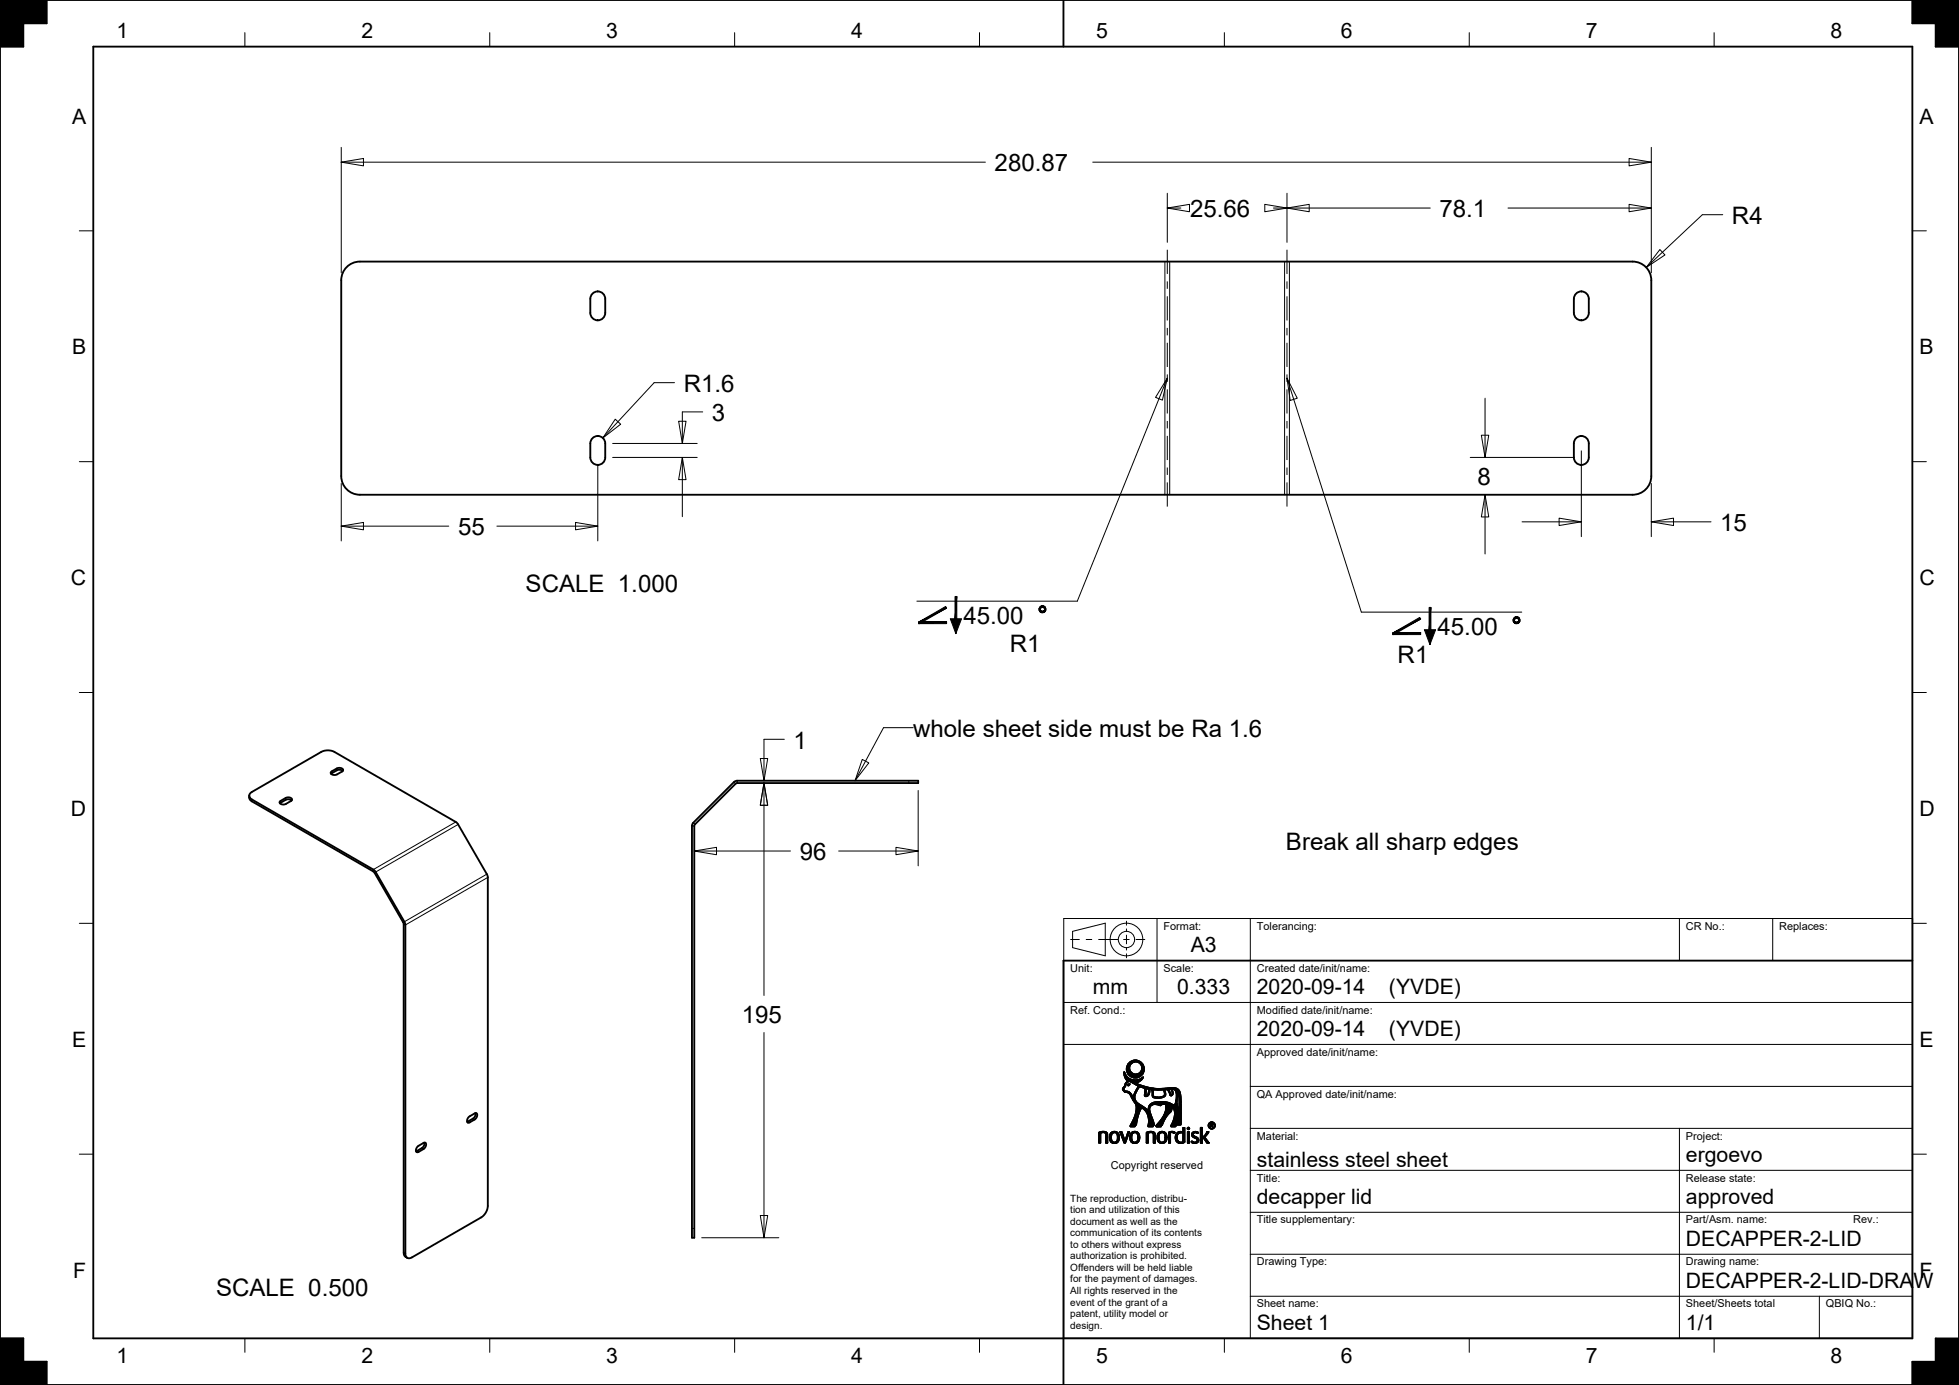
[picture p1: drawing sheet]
<svg xmlns="http://www.w3.org/2000/svg" width="420mm" height="297mm" viewBox="0 0 420 297" stroke-linecap="round" stroke-linejoin="round" font-family="sans-serif">
<g fill="#000">
<path d="M0 0h10v5h-5v5h-5zM410 0h10v10h-5v-5h-5zM197 133.4l5.9-3-5.1 2.9zM197 133.4l5.7-3.3 .2 .3zM203.7 132.7h1.1l.1 3.2zM205.1 132.7h1l-1.2 3.2zM222.8 130.7l.3-.2zM222.8 130.5l.3-.1v.1zM222.8 130.9l.3-.1v.1zM222.9 130.3l.5-.1zM222.9 131h.4zM223 130.1l.9-.1 .1 .1z"/>
<path d="M223 130.1h1zM223 131.2l1.1-.2zM223 131.2l1.1-.2-.1 .2zM222.8 130.9l.2-.2 .1 .1zM222.8 130.7h.2l-.2 .2zM222.8 130.5h.3l-.3 .2zM222.9 131h.3zM222.8 130.9h.3l-.2 .1zM223.1 130h.8zM223.1 131.3l.9-.1zM222.8 130.5l.4-.2zM222.8 130.5l.5-.2z"/>
<path d="M222.9 130.3h.4l-.5 .2zM223 131.2l.4-.1zM222.9 131h.4l-.3 .2zM223.3 129.9h.4zM223 131.2l.5-.1zM222.9 130.3l.6-.1zM223 130.1l.5 .1-.6 .1zM223 131.2l.6-.1zM223.3 131.4l.6-.1zM223.5 131.4l.4-.1zM223.5 130.2l.5-.1zM223.1 130l.6-.1z"/>
<path d="M223.6 130.2l.4-.1zM223.7 130.3l.3-.2 .1 .2zM223.7 131l.5-.1zM223.7 131l.5-.1-.1 .1zM223.9 130.9h.3zM223.1 131.3h.8zM223 130.1l.9-.1zM223.8 130.3h.3zM223.9 130.4l.2-.1 .1 .2zM223.9 130.5h.3l-.3 .2zM223.9 130.7l.3-.2v.2zM223.9 130.8l.3-.1v.2z"/>
<path d="M223 131.2h1l-.9 .1zM223.7 130.3h.4zM223.6 131.1l.5-.1zM223.9 130.4l.3 .1h-.3zM223.9 130.8l.3 .1h-.3zM223.9 130.7h.3l-.3 .1zM298.6 135.8l6-3.1-5.1 3zM298.6 135.8l5.8-3.4 .2 .3zM305.4 135h1l.2 3.2zM306.8 135h1l-1.2 3.2zM324.4 133l.3-.1zM324.4 132.8h.3v.1z"/>
<path d="M324.4 133.2l.3-.1v.1zM324.5 132.6h.5zM324.5 133.4h.4zM324.6 132.5l.9-.1 .2 .1zM324.6 132.5h1.1zM324.6 133.5l1.2-.1zM324.6 133.5l1.2-.1-.1 .1zM324.4 133.2l.3-.2v.1zM324.4 133h.3l-.3 .2zM324.4 132.8l.3 .1-.3 .1zM324.5 133.4l.3-.1zM324.4 133.2h.3l-.2 .2z"/>
<path d="M324.8 132.4h.7zM324.8 133.6l.9-.1zM324.4 132.8l.4-.1zM324.4 132.8l.5-.2zM324.5 132.6h.4l-.5 .2zM324.6 133.5l.4-.1zM324.5 133.4h.4l-.3 .1zM324.9 132.3h.4zM324.6 133.5l.6-.1zM324.5 132.6l.7-.1zM324.6 132.5h.6l-.7 .1zM324.6 133.5l.7-.1z"/>
<path d="M324.9 133.7l.6-.1zM325.2 133.7l.3-.1zM325.2 132.5h.5zM324.8 132.4l.5-.1zM325.3 132.6l.4-.1zM325.4 132.6l.3-.1 .1 .1zM325.4 133.4l.4-.2zM325.4 133.4l.4-.2v.2zM325.5 133.2h.3zM324.8 133.6h.7zM324.6 132.5l.9-.1zM325.5 132.7l.3-.1z"/>
<path d="M325.5 132.8l.3-.2v.2zM325.6 132.9l.2-.1-.2 .2zM325.6 133l.2-.2 .1 .2zM325.6 133.1l.3-.1-.1 .2zM324.6 133.5h1.1l-.9 .1zM325.4 132.6h.4zM325.3 133.4h.5zM325.5 132.8h.3l-.2 .1zM325.6 133.1l.2 .1h-.3zM325.6 133h.3l-.3 .1zM240.6 233.5l.4-.1-.1 .2-.2 .1zM241 229.8l.1 .1-.2 .2z"/>
<path d="M240.7 233.7l.2-.1 .2 .2-.1 .3zM240.9 230.1l.2-.2 .1 .2-.2 .5zM240.7 233.3l.6-.4-.3 .5-.4 .1zM241.2 232.5l.3-.2-.2 .6-.6 .4zM241.2 230.1l.6 .9 .4 .3-.8 .2-.4-.9zM241.6 231.8l.5 .1-.8 .3zM241.3 232.2l.7-.3-.8 .6zM241.8 232.5l.2-.1a.2 .2 0 0 1 .3 .1 .2 .2 0 0 1-.2 .3h-.3zM241.1 233.8l.2 .2a1.43 1.43 0 0 1 1.4 .9l-.2 .3a1.39 1.39 0 0 0-1.4-1l-.1-.1zM241.5 229.3l.7-.3 .1 .6-.7 .2zM241.6 228.7l.7-.2-.1 .5-.7 .3zM241.6 229.8l.7-.2 .2 .3-.8 .2z"/>
<path d="M241.8 228.2l1-.3-.5 .6-.7 .2zM241.7 230.1l.8-.2 .3 .2-1 .2zM241.4 231.5l.8-.2 1.1 .3h1.4a1.7 1.7 0 0 1-2.5 .3l-.6-.1zM242.7 234.9l.2 .2-.4 .1zM242.1 227.8l1.2-.1-1.5 .5zM242.8 227.4l.9-.1zM241.8 230.3l1-.2 .5 .2h1.7a1.93 1.93 0 0 1-3.2 0zM243.3 235.4a1.24 1.24 0 0 1 .1 1.2l-.5-.6zM243.4 234.1l.3-.1-.4 1.4-.4 .6-.4-.8 .4-.1zM243 232.3l.9-.1-.2 .1 .2 .1-.4 .3zM243.6 236.1l2.4 1.8-.6 .1-.6-.4-1.3 .7 .1-1-.2-.7zM243 240l1-.7-.3 1.8-1.4 .2z"/>
<path d="M242.1 227.8a1.93 1.93 0 0 1 2.6 0 1.93 1.93 0 0 1 .3 2.5h-1.3a1.3 1.3 0 0 0 1.1-1.5 1.3 1.3 0 0 0-1.5-1.1zM243.5 232.7l.4-.3 1.4 .5 2.1 .5-2 .1-1.4-.5zM243.8 233.3l.5-.2-.6 .9-.3 .1zM244 233l.4 .1-.6 .2zM243.5 238.3l1.3-.7-.8 1.7-1 .7zM243.9 231.5l1.2-.6-.4 .7zM245.7 234.4l-.1 .4-.2 .1zM245.7 233.8v.6l-.4 .4 .1-.5zM245.5 233.8l.2-.2-.3 .7zM245.4 233.5h.4l-.3 .3zM245.4 234.9h.4zM245.4 234.9h.9l-.7 .3z"/>
<path d="M245.4 233.5h.4zM245.4 238a1.06 1.06 0 0 1 1.1 .2l1 2.9-1.4 .2a3.6 3.6 0 0 0-.7-3.3zM246.2 233.7h.3l-.1 .9-.1 .3h-.5l.3-.4zM246.6 233.6h4zM246.3 237.1l.9-.2a1.03 1.03 0 0 0-.7 1.3l-.4-.2zM246.9 233.8l.5-.1-.4 .3zM247 234l.2-.2 .1 .8-.3 .3zM247.3 234.6v.3l-.3 .1zM247 235l.3-.1 .1 .2-.3 .1zM246.5 236.9l3.1-.2-.9 .4-.1-.1a2.87 2.87 0 0 0-2.3 .1zM247.1 235.2l.3-.1 .3 .1-.5 .1zM247.2 235.3h1.1z"/>
<path d="M246.5 236.9l.3-.3a5 5 0 0 1 4.4 .1zM248 233.7h1.1zM246.9 233.7h3.1h-.2a1.13 1.13 0 0 1-.5 1.7l-.9 .1-1.2-.2h1.3a.93 .93 0 0 0 1.2-.7l-.1-.3a.54 .54 0 0 0-.5-.6l-2.2 .1zM250 233.7l.6-.1zM250.3 233.7h.2l.1 .1-.2 .1zM246.2 233.6h4.6l-4.6 .1zM250.4 233.9l.2-.1 .1 .2-.1 .2zM250.7 234l.2 .2-.1 .4-.2-.4zM250.9 234.2l.1 .4-.2 .2zM249.7 238.6l1.5-.4-.2 .3a6.1 6.1 0 0 0-1.8 2.7l-1.3 .1 1-1.3zM251 234.6l.1 .1-.3 .1zM251 235h.2z"/>
<path d="M249.6 236.7h1.6l.3 .2-1.6 .1zM250.8 234.8l.7-.2-.1 .2-.5 .1zM249.9 238l1.5-.6-.2 .8-1.5 .4zM250.9 234.9l.5-.1zM245.8 233.5l3.9-.1a3.9 3.9 0 0 1 2.9 .2l.5 .7-.9 .2-.3-.7-.6-.2 .2 1h-.2l-.1-.6-.3-.4h-4.7zM249.9 237l1.9-.2 .7 .3-2.6 .2zM252 236.4l.4-.2 .1 .9-.7-.3zM252.4 235.6v.6l-.4 .2zM252.5 234.6l-.1 1-.3 .4 .1-1zM249.9 237.3l2.6-.2 .1 .5-1 .2-.2-.4-1.5 .6zM252.2 234.5l.9-.2 .1 1.9-.4 .5-.1-2-.2-.2-.3 .5zM251.6 237.8l1-.2 .1 .2-.9 .6z"/>
<path d="M251.8 238.4l1-.6 .5 1-.1 2.1-2.1 .4a4.9 4.9 0 0 0 .7-2.9zM253.2 236.2l.1 2.6-.5-1v-1.1zM236 243.1v2h-.4zM235.6 242.9h.8l-.4 .1-.4 2zM235.6 242.9h.9zM235.6 242.8l.2-.1a1.17 1.17 0 0 1 1.7 .4v1.9l-.4 .1v-1.7a.48 .48 0 0 0-.6-.5zM237.1 245.1l.4-.1zM237.9 243.5l.5-.2-.1 1-.4 .2zM237.9 244.5l.4-.2 .2 .4-.4 .1zM238 243.1l.5-.1-.1 .3-.5 .2zM238.1 244.8l.4-.1 .1 .1zM238.1 243l.5-.1-.6 .2z"/>
<path d="M238.1 244.9h.6zM238.1 242.9h.8zM238.2 242.9a1.1 1.1 0 0 1 1.3-.2 1.1 1.1 0 0 1 .5 1.2l-.4 .2a.85 .85 0 0 0-.7-1.2zM238.2 244.9h1.5l-1.3 .2zM238.4 245.1l1.2-.1-.7 .2zM239.6 244.1l.4-.2-.2 .9-.8 .1 .4-.2zM240.1 242.7h.4zM240.1 242.7h.4l.7 1.9 1-1.8-.9 2.3h-.3zM241.8 242.7h.4zM241.8 242.7h.4l-1 1.9zM242.2 243.5l.5-.2v1l-.4 .2zM242.3 244.5l.4-.2 .1 .4-.3 .1z"/>
<path d="M242.4 243.1l.5-.1-.2 .3-.5 .2zM242.5 244.8l.3-.1 .2 .1zM242.5 243l.5-.1-.6 .2zM242.5 244.9h.5zM242.5 242.9h.7zM242.6 242.9a1.14 1.14 0 0 1 1.3-.1zM242.6 244.9h1.4l-1.2 .2zM242.3 241.6l1.1-.1-.2 .1zM242.3 241.4l1.2-.1-.1 .2-1.1 .1zM242.3 241.3l1.4-.2-.2 .2-1.2 .1zM242.8 245.1l1.1-.1-.6 .2zM242.6 242.9l1.3-.1 .4 .5 .1 .8-.2 .6-.2 .2h-.7a1.23 1.23 0 0 0 .4-1.9z"/>
<path d="M246.2 243.1v2h-.4zM245.8 242.9h.8l-.4 .1-.4 2zM245.8 242.9h.9zM245.8 242.8l.3-.1a1.17 1.17 0 0 1 1.6 .4v1.9l-.4 .1v-1.7a.48 .48 0 0 0-.6-.5zM246.1 241.5l1.3-.2-.3 .3zM246.1 241.3l1.4-.2-.1 .2-1.3 .2zM247.3 245.1l.4-.1zM248.1 244.1l.4-.2v.4l-.4 .2zM248.1 243.5l.5-.2-.1 .6-.4 .2zM248.1 244.5l.4-.2 .2 .4-.4 .1zM248.2 243.1l.5-.1-.1 .3-.5 .2zM248.3 244.8l.4-.1 .1 .1z"/>
<path d="M248.3 243l.5-.1-.6 .2zM248 241.6h1zM248.3 244.9h.6zM248.3 242.9h.8zM248.4 242.9a1.1 1.1 0 0 1 1.3-.2 1.1 1.1 0 0 1 .5 1.2l-.4 .2-.1-.8-.3-.4zM247.8 241.5l1.3-.2-.1 .3h-1zM248.4 244.9h1.5a1.13 1.13 0 0 1-1.5 0zM247.9 241.3l1.3-.1-1.4 .3zM249.8 244.1l.4-.2-.2 .9-.8 .1 .4-.2zM251 243l-.1 2.1h-.3zM250.6 242.8l.7-.2a.38 .38 0 0 1 .4 0 .38 .38 0 0 1 .2 .4l-1.4-.1zM250.5 242.9l.7-.1-.2 .2-.5 2.1z"/>
<path d="M251 241.4l1.1-.1v.3h-.2h-.8zM251.1 241.3h1.2l-1.3 .1zM251.1 241.3l2.1-.4-.1 .4zM252 243.9l.4-.1v.4l-.4 .2zM252 243.5l.5-.2-.1 .5-.4 .1zM252 244.4l.4-.2 .2 .4-.4 .1zM252.2 243.1l.6-.1-.3 .3-.5 .2zM252.2 244.7l.4-.1 .3 .3-.5 .1zM252.3 243l.1-.1h.7l-.9 .2zM252.4 242.9h.7zM252.6 242.8l.5-.2 .5 .2zM252.7 245.2l1-.1z"/>
<path d="M252.4 245l1.6-.2-.3 .3-1 .1zM252.4 242.9l1.2-.1v.2zM253.6 241.8h.4v3l-.4-.1zM254.7 241.8h.2zM254.6 241.8h.3l.1 .3h-.4zM254.6 242.7h.4v2.4h-.4zM254.6 245.1h.4zM254.6 242.1h.4l-.2 .1zM255.4 244.7l.6 .2-.6 .1zM255.5 243.2l.4-.1-.1 .2-.3 .1zM255.5 243.4l.3-.1 .2 .3-.4 .1zM255.6 242.9h.7l-.8 .3z"/>
<path d="M255.4 245l1.4-.1-.6 .3zM255.6 242.9l.7-.3 .6 .2zM255.6 243.7a1.47 1.47 0 0 1 1.3 .4l.1 .5-.2 .3h-.5l.3-.3a.93 .93 0 0 0-.9-.8zM255.6 242.9l1.3-.1v.1l-.2 .2-.3-.2h-.8zM257.4 245.1h.4zM257.4 241.8h.4v3.3h-.4zM257.9 243.8l.6-.2-.2 .2 .9 1.2-.5 .1zM258.7 242.7h.5zM258.6 242.9l.6-.1-.2 .2a1.14 1.14 0 0 1-1 .7zM259 241.5l.2-.2v.6zM258.7 242.7h.5l-.6 .2zM258.7 245.1h.5z"/>
<path d="M259.2 240.9h.2l-.4 .6zM259.2 241.9h.3zM259.2 240.8l.5-.1-.5 .2zM259.5 240.9l.4 .1 .2 .2-.5-.1-.1 .7zM259.6 241.4l.4-.1-.1 .1 .3 .4zM259.4 242h.4zM259.6 241.1v.2h.4l-.4 .1v.4h-.1zM259.6 240.6h.3zM259.3 240.8a.76 .76 0 0 1 1 0l.3 .4-.1 .5-.4 .3h-.6h.3a.64 .64 0 0 0 .6-.7 .64 .64 0 0 0-.7-.6zM259.8 241.3l.3-.1-.1 .1zM259.6 242.1l.5-.1zM0 287h5v5h5v5h-10z"/>
<path d="M415 287h5v10h-10v-5h5z"/>
</g>
<g fill="none" stroke="#000" stroke-width=".21">
<path d="M0 0h10v5h-5v5h-5zM52.5 7v3M105 7v3M157.5 7v3M210 7v3M262.5 7v3M315 7v3M367.5 7v3M410 0h10v10h-5v-5h-5zM17 49.5h3M249.7 56.1v50M250.3 53.6v5.1"/>
<path d="M250.8 56.1v50M275.4 56.1v50M275.9 53.6v5.1M276.4 56.1v50M410 49.5h3M250.3 60.3v1.6M250.3 63.5v5.2M250.3 70.3v1.6M250.3 73.5v5.2M275.9 60.3v1.6M275.9 63.5v5.2M275.9 70.3v1.6"/>
<path d="M275.9 73.5v5.2M17 99h3M250.3 81.1l-1.1 4.7-1.5-.6zM250.3 80.3v1.6M250.3 83.5v5.2M250.3 90.3v1.6M250.3 93.5v5.2M250.3 81.1l-19.3 47.8h-34.4M275.9 81.1l2.2 4.3-1.5 .5zM275.9 80.3v1.6M275.9 83.5v5.2M275.9 90.3v1.6"/>
<path d="M275.9 93.5v5.2M275.9 81.1l16 50.2h34.4M410 99h3M250.3 100.3v1.5M250.3 103.4v5.2M275.9 100.3v1.5M275.9 103.4v5.2M197 133.4l5.9-.1zM197 133.4l5.9-3-5.1 2.9zM197 133.4l5.7-3.3 .2 .3zM197 133.4l5.9-.1-5.9 .4zM197 133.7l5.9-.4v.4z"/>
<path d="M197 133.4h5.9M203.7 132.7h1.1l.1 3.2zM204.8 127.9h.3l-.3 4.8zM204.8 132.7h.3l-.2 3.2zM205.1 127.9v4.8h-.3zM205.1 132.7h1l-1.2 3.2zM222.8 130.7l.3-.2zM222.8 130.7h.2l-.2 .2zM222.8 130.5l.4-.2zM222.8 130.5l.5-.2zM222.8 130.5l.3-.1v.1zM222.8 130.5h.3l-.3 .2z"/>
<path d="M222.8 130.9l.2-.2 .1 .1zM222.8 130.9l.3-.1v.1zM222.8 130.9h.3l-.2 .1zM222.9 130.3l.6-.1zM222.9 130.3l.5-.1zM222.9 130.3h.4l-.5 .2zM222.9 131h.3zM222.9 131h.4zM222.9 131h.4l-.3 .2zM223 130.1l.9-.1zM223 130.1l.9-.1 .1 .1zM223 130.1h1z"/>
<path d="M223 130.1l.5 .1-.6 .1zM223 131.2l.6-.1zM223 131.2l.5-.1zM223 131.2l.4-.1zM223 131.2l1.1-.2zM223 131.2l1.1-.2-.1 .2zM223 131.2h1l-.9 .1zM223.1 130l.6-.1zM223.1 130h.8zM223.1 131.3l.9-.1zM223.1 131.3h.8zM223.3 129.9h.4z"/>
<path d="M223.3 131.4l.6-.1zM223.5 130.2l.5-.1zM223.5 131.4l.4-.1zM223.6 130.2l.4-.1zM223.6 131.1l.5-.1zM223.7 130.3l.3-.2 .1 .2zM223.7 130.3h.4zM223.7 131l.5-.1zM223.7 131l.5-.1-.1 .1zM223.8 130.3h.3zM223.9 130.4l.2-.1 .1 .2zM223.9 130.4l.3 .1h-.3z"/>
<path d="M223.9 130.9h.3zM223.9 130.5h.3l-.3 .2zM223.9 130.7l.3-.2v.2zM223.9 130.7h.3l-.3 .1zM223.9 130.8l.3-.1v.2zM223.9 130.8l.3 .1h-.3zM298.6 135.8l6-.1zM298.6 135.8l6-3.1-5.1 3zM298.6 135.8l5.8-3.4 .2 .3zM298.6 135.8l6-.1-6 .4zM298.6 136.1l6-.4v.4zM298.6 135.7h6"/>
<path d="M305.4 135h1l.2 3.2zM306.4 130.3h.4l-.4 4.7zM306.4 135h.4l-.2 3.2zM306.8 130.3v4.7h-.4zM306.8 135h1l-1.2 3.2zM324.4 133l.3-.1zM324.4 133h.3l-.3 .2zM324.4 132.8l.4-.1zM324.4 132.8l.5-.2zM324.4 132.8h.3v.1zM324.4 132.8l.3 .1-.3 .1zM324.4 133.2l.3-.2v.1z"/>
<path d="M324.4 133.2l.3-.1v.1zM324.4 133.2h.3l-.2 .2zM324.5 132.6l.7-.1zM324.5 132.6h.5zM324.5 132.6h.4l-.5 .2zM324.5 133.4l.3-.1zM324.5 133.4h.4zM324.5 133.4h.4l-.3 .1zM324.6 132.5l.9-.1zM324.6 132.5l.9-.1 .2 .1zM324.6 132.5h1.1zM324.6 132.5h.6l-.7 .1z"/>
<path d="M324.6 133.5l.7-.1zM324.6 133.5l.6-.1zM324.6 133.5l.4-.1zM324.6 133.5l1.2-.1zM324.6 133.5l1.2-.1-.1 .1zM324.6 133.5h1.1l-.9 .1zM324.8 132.4l.5-.1zM324.8 132.4h.7zM324.8 133.6l.9-.1zM324.8 133.6h.7zM324.9 132.3h.4zM324.9 133.7l.6-.1z"/>
<path d="M325.2 132.5h.5zM325.2 133.7l.3-.1zM325.3 132.6l.4-.1zM325.3 133.4h.5zM325.4 132.6l.3-.1 .1 .1zM325.4 132.6h.4zM325.4 133.4l.4-.2zM325.4 133.4l.4-.2v.2zM325.5 132.7l.3-.1zM325.5 132.8l.3-.2v.2zM325.5 132.8h.3l-.2 .1zM325.5 133.2h.3z"/>
<path d="M325.6 132.9l.2-.1-.2 .2zM325.6 133l.2-.2 .1 .2zM325.6 133h.3l-.3 .1zM325.6 133.1l.3-.1-.1 .2zM325.6 133.1l.2 .1h-.3zM17 148.5h3M195.8 156h-6.4l-6.1 11.4M410 148.5h3M54 171.4v.5M60.2 171.7v.4M61.2 171.1v.4M71.1 165.4v.4"/>
<path d="M72.2 164.8v.4M97.7 176.3l-17.7 10.2v.4M98.2 176.8l-17.9 10.3M148.4 177.1h.5M148.6 176.4l.4 .4M157.4 167.7l.3 .4M158.1 167.4v.5M184.9 162.8l1.4 .8-3 3.8zM194.9 167.4v.5M17 198h3M104.4 187.5l-18 10.3M104.6 188.2l-17.7 10.2-.3-.2"/>
<path d="M228.1 197h182v90h-182zM230 199.7l7-1.7v7l-7-1.8zM241.5 197.5v1M241.5 199.1v.7M248.1 197v18M268.1 197v90M360.1 197v9M380.1 197v9M410 198h3M228.1 215h182M228.1 206h182M229.5 201.5h2"/>
<path d="M232.8 201.5h1.3M235.5 201.5h4M239.5 201.5h.1M240.8 201.5h1.4M241.5 200.5v2M241.5 203.1v.7M241.5 204.5v1M243.5 201.5h2M101.4 239.9l.4 .2M228.1 224h182M240.6 233.5l.4-.1-.1 .2-.2 .1zM240.7 233.7l.2-.1 .2 .2-.1 .3z"/>
<path d="M240.7 233.3l.6-.4-.3 .5-.4 .1zM240.9 230.1l.2-.2 .1 .2-.2 .5zM241 229.8h.1a2.47 2.47 0 0 0 4 1.1 2.22 2.22 0 0 1-1.4 1.4 12.4 12.4 0 0 0 7.9 .9 1.63 1.63 0 0 1 1.6 2v5.9l-1 .2-.2 .3h-.9l-.1-.1a4.1 4.1 0 0 0 .4-4.1l-.2 .8a9.4 9.4 0 0 0-2.1 3.1l-.2 .3h-1l-.1-.1a6.5 6.5 0 0 0 2.1-4.3l-.1-.3-.2-.1-.8 .3a1.45 1.45 0 0 0-2.3 .6l.1 .8 .9 2.7-.3 .4h-1.1a3.4 3.4 0 0 0-1.3-4 10.4 10.4 0 0 0-1.2 3.6l-.3 .4h-.9l-.1-.2a6 6 0 0 0 1.1-4.7l-1.2-2-.3-.3a1.16 1.16 0 0 1-1.3-.9l1-1.7a2.51 2.51 0 0 1-.6-2zM241 229.8l.1 .1-.2 .2zM241.1 233.8l.2 .2a1.43 1.43 0 0 1 1.4 .9l-.2 .3a1.39 1.39 0 0 0-1.4-1l-.1-.1zM241.2 232.5l.3-.2-.2 .6-.6 .4zM241.2 230.1l.6 .9 .4 .3-.8 .2-.4-.9zM241.3 232.2l.7-.3-.8 .6zM241.4 231.5l.8-.2 1.1 .3h1.4a1.7 1.7 0 0 1-2.5 .3l-.6-.1zM241.5 229.3l.7-.3 .1 .6-.7 .2zM241.6 228.7l.7-.2-.1 .5-.7 .3zM241.6 229.8l.7-.2 .2 .3-.8 .2z"/>
<path d="M241.6 231.8l.5 .1-.8 .3zM241.7 230.1l.8-.2 .3 .2-1 .2zM241.8 232.1l.5-.1 1.7 .9-1.2 2.1a1.57 1.57 0 0 0-1.5-1l-.4-.5zM241.8 232.5l.2-.1a.2 .2 0 0 1 .3 .1 .2 .2 0 0 1-.2 .3h-.3zM241.8 232.5l.4-.1a.24 .24 0 0 1-.1 .4 .24 .24 0 0 1-.3-.2zM241.8 228.2l1-.3-.5 .6-.7 .2zM241.8 230.3l1-.2 .5 .2h1.7a1.93 1.93 0 0 1-3.2 0zM242.1 227.8a1.93 1.93 0 0 1 2.6 0 1.93 1.93 0 0 1 .3 2.5h-1.3a1.3 1.3 0 0 0 1.1-1.5 1.3 1.3 0 0 0-1.5-1.1zM242.1 227.8l1.2-.1-1.5 .5zM242.7 234.9l.2 .2-.4 .1zM242.8 227.4l.9-.1zM243 232.3l.9-.1-.2 .1 .2 .1-.4 .3z"/>
<path d="M243.3 235.4a1.24 1.24 0 0 1 .1 1.2l-.5-.6zM243.4 234.1l.3-.1-.4 1.4-.4 .6-.4-.8 .4-.1zM243.5 238.3l1.3-.7-.8 1.7-1 .7zM243.5 232.7l.4-.3 1.4 .5 2.1 .5-2 .1-1.4-.5zM243.6 236.1l2.4 1.8-.6 .1-.6-.4-1.3 .7 .1-1-.2-.7zM243.8 233.3l.5-.2-.6 .9-.3 .1zM243.9 231.5l1.2-.6-.4 .7zM244 233l.4 .1-.6 .2zM244.3 233.2l.3-.1a.8 .8 0 0 1 .8 .4 .8 .8 0 0 1 0 .8v.4a.47 .47 0 0 0 .4 .5 .47 .47 0 0 0 .5-.4l.2-.8a.26 .26 0 0 1 .3-.4 .26 .26 0 0 1 .2 .4l.1 1.1a2.21 2.21 0 0 0 2.8-.3v-.7a.31 .31 0 0 1 0-.5 .31 .31 0 0 1 .5 .2l.4 1a.46 .46 0 0 0 .7 0 .46 .46 0 0 0 0-.6l-.2-.5a.46 .46 0 0 1 .6 0 .46 .46 0 0 1 .2 .5 3.5 3.5 0 0 1-.4 2.7h-.1a5.4 5.4 0 0 0-4.9-.2l-.4 .5-.2 .8-1.5-1a1.92 1.92 0 0 1-.8-3.2zM245.4 234.9h.9l-.7 .3zM245.4 234.9h.4zM245.4 238a1.06 1.06 0 0 1 1.1 .2l1 2.9-1.4 .2a3.6 3.6 0 0 0-.7-3.3z"/>
<path d="M245.4 233.5l3-.1zM245.4 233.5h.4l-.3 .3zM245.4 233.5h.4zM245.4 233.4h3M245.5 233.8l.2-.2-.3 .7zM245.7 234.4l-.1 .4-.2 .1zM245.7 233.8v.6l-.4 .4 .1-.5zM245.8 233.5h.3a.91 .91 0 0 1-.4 1.3zM245.8 233.5l3.9-.1a3.9 3.9 0 0 1 2.9 .2l.5 .7-.9 .2-.3-.7-.6-.2 .2 1h-.2l-.1-.6-.3-.4h-4.7zM246.2 233.6h4.6l-4.6 .1zM246.2 233.7h.3l-.1 .9-.1 .3h-.5l.3-.4zM246.3 237.1l.9-.2a1.03 1.03 0 0 0-.7 1.3l-.4-.2z"/>
<path d="M246.5 236.9l.3-.3a5 5 0 0 1 4.4 .1zM246.5 236.9l3.1-.2-.9 .4-.1-.1a2.87 2.87 0 0 0-2.3 .1zM246.6 233.6h4zM246.9 233.7h3.1h-.2a1.13 1.13 0 0 1-.5 1.7l-.9 .1-1.2-.2h1.3a.93 .93 0 0 0 1.2-.7l-.1-.3a.54 .54 0 0 0-.5-.6l-2.2 .1zM246.9 233.8l.5-.1-.4 .3zM247 234l.2-.2 .1 .8-.3 .3zM247 235l.3-.1 .1 .2-.3 .1zM247.1 235.2l.3-.1 .3 .1-.5 .1zM247.2 235.3h1.1zM247.3 233.7h1.6a.75 .75 0 0 1 .7 .8 .75 .75 0 0 1-.8 .7 1.22 1.22 0 0 1-1.5-.3zM247.3 234.6v.3l-.3 .1zM248 233.7h1.1z"/>
<path d="M249.6 236.7h1.6l.3 .2-1.6 .1zM249.7 238.6l1.5-.4-.2 .3a6.1 6.1 0 0 0-1.8 2.7l-1.3 .1 1-1.3zM249.9 237l1.9-.2 .7 .3-2.6 .2zM249.9 238l1.5-.6-.2 .8-1.5 .4zM249.9 237.3l2.6-.2 .1 .5-1 .2-.2-.4-1.5 .6zM250 233.7l.6-.1zM250.3 233.7h.2l.1 .1-.2 .1zM250.4 233.9l.2-.1 .1 .2-.1 .2zM250.6 233.6a.62 .62 0 0 1 .6 .4 .62 .62 0 0 1-.1 .7zM250.7 234l.2 .2-.1 .4-.2-.4zM250.8 234.8l.7-.2-.1 .2-.5 .1zM250.9 234.2l.1 .4-.2 .2z"/>
<path d="M250.9 234.9l.5-.1zM251 234.6l.1 .1-.3 .1zM251 235h.2zM251.6 237.8l1-.2 .1 .2-.9 .6zM251.8 238.4l1-.6 .5 1-.1 2.1-2.1 .4a4.9 4.9 0 0 0 .7-2.9zM252 236.4l.4-.2 .1 .9-.7-.3zM252.2 234.5l.9-.2 .1 1.9-.4 .5-.1-2-.2-.2-.3 .5zM252.4 235.6v.6l-.4 .2zM252.5 234.6l-.1 1-.3 .4 .1-1zM252.5 234.5l.2 .4 .1 1v1.9h-.2a6.1 6.1 0 0 1-.1-3.3zM253.2 236.2l.1 2.6-.5-1v-1.1zM268.1 233h142"/>
<path d="M17 247.5h3M89.4 246.8l.3 .2M90.4 246.2l.4 .2M100.3 240.5l.4 .2M235.6 242.9h.8l-.4 .1-.4 2zM235.6 242.9h.9zM235.6 242.8a1.13 1.13 0 0 1 1.9 .6l-.1 1.7h-.3v-1.7a.59 .59 0 0 0-.4-.5 .59 .59 0 0 0-.7 .2v2h-.4zM235.6 242.8l.2-.1a1.17 1.17 0 0 1 1.7 .4v1.9l-.4 .1v-1.7a.48 .48 0 0 0-.6-.5zM236 243.1v2h-.4zM237.1 245.1l.4-.1zM237.9 243.5l.5-.2-.1 1-.4 .2zM237.9 244.5l.4-.2 .2 .4-.4 .1z"/>
<path d="M238 243.1l.5-.1-.1 .3-.5 .2zM238.1 244.8l.4-.1 .1 .1zM238.1 243l.5-.1-.6 .2zM238.1 244.9h.6zM238.1 242.9h.8zM238.2 242.9a1.15 1.15 0 0 1 1.4-.1 1.15 1.15 0 0 1 .4 1.4 1.12 1.12 0 0 1-1.4 1 1.12 1.12 0 0 1-.7-1.6zM238.2 244.9h1.5l-1.3 .2zM238.2 242.9a1.1 1.1 0 0 1 1.3-.2 1.1 1.1 0 0 1 .5 1.2l-.4 .2a.85 .85 0 0 0-.7-1.2zM238.4 245.1l1.2-.1-.7 .2zM238.5 243a.7 .7 0 0 1 .9 0 .7 .7 0 0 1 .2 .9 .71 .71 0 0 1-.7 1 .71 .71 0 0 1-.6-1zM239.6 244.1l.4-.2-.2 .9-.8 .1 .4-.2zM240.1 242.7h.4z"/>
<path d="M240.1 242.7h.4l.7 1.9 1-1.8-.9 2.3h-.3zM240.1 242.7h.4l.7 1.9 .6-1.9h.4l-.9 2.4h-.3zM241.8 242.7h.4l-1 1.9zM241.8 242.7h.4zM242.2 243.5l.5-.2v1l-.4 .2zM242.3 241.4l1.2-.1-.1 .2-1.1 .1zM242.3 241.6l1.1-.1-.2 .1zM242.3 244.5l.4-.2 .1 .4-.3 .1zM242.3 241.3l1.4-.2-.2 .2-1.2 .1zM242.4 243.1l.5-.1-.2 .3-.5 .2zM242.5 244.8l.3-.1 .2 .1zM242.5 243l.5-.1-.6 .2z"/>
<path d="M242.5 244.9h.5zM242.5 242.9h.7zM242.5 242.9a1.15 1.15 0 0 1 1.5-.1 1.15 1.15 0 0 1 .3 1.4 1.12 1.12 0 0 1-1.4 1 1.12 1.12 0 0 1-.7-1.6zM242.6 244.9h1.4l-1.2 .2zM242.6 242.9a1.14 1.14 0 0 1 1.3-.1zM242.6 242.9l1.3-.1 .4 .5 .1 .8-.2 .6-.2 .2h-.7a1.23 1.23 0 0 0 .4-1.9zM242.8 245.1l1.1-.1-.6 .2zM242.9 243a.7 .7 0 0 1 .9 0 .7 .7 0 0 1 .1 .9 .71 .71 0 0 1-.6 1 .71 .71 0 0 1-.6-1zM243 240l1-.7-.3 1.8-1.4 .2zM245.8 242.9h.8l-.4 .1-.4 2zM245.8 242.9h.9zM245.8 242.8a1.13 1.13 0 0 1 1.9 .6l-.1 1.7h-.3v-1.7a.59 .59 0 0 0-.4-.5 .59 .59 0 0 0-.7 .2v2h-.4z"/>
<path d="M245.8 242.8l.3-.1a1.17 1.17 0 0 1 1.6 .4v1.9l-.4 .1v-1.7a.48 .48 0 0 0-.6-.5zM246.1 241.5l1.3-.2-.3 .3zM246.1 241.3l1.4-.2-.1 .2-1.3 .2zM246.2 243.1v2h-.4zM247.3 245.1l.4-.1zM247.8 241.5l1.3-.2-.1 .3h-1zM247.9 241.3l1.3-.1-1.4 .3zM248 241.6h1zM248.1 244.1l.4-.2v.4l-.4 .2zM248.1 243.5l.5-.2-.1 .6-.4 .2zM248.1 244.5l.4-.2 .2 .4-.4 .1zM248.2 243.1l.5-.1-.1 .3-.5 .2z"/>
<path d="M248.3 244.8l.4-.1 .1 .1zM248.3 243l.5-.1-.6 .2zM248.3 244.9h.6zM248.3 242.9h.8zM248.4 242.9a1.15 1.15 0 0 1 1.4-.1 1.15 1.15 0 0 1 .4 1.4 1.12 1.12 0 0 1-1.4 1 1.12 1.12 0 0 1-.7-1.6zM248.4 244.9h1.5a1.13 1.13 0 0 1-1.5 0zM248.4 242.9a1.1 1.1 0 0 1 1.3-.2 1.1 1.1 0 0 1 .5 1.2l-.4 .2-.1-.8-.3-.4zM248.7 243a.7 .7 0 0 1 .9 0 .7 .7 0 0 1 .2 .9 .71 .71 0 0 1-.7 1 .71 .71 0 0 1-.6-1zM249.8 244.1l.4-.2-.2 .9-.8 .1 .4-.2zM250.5 242.9l.7-.1-.2 .2-.5 2.1zM250.6 242.8l.1-.1a.8 .8 0 0 1 1.2 .2 .37 .37 0 0 1-.6 0l-.3 .1v2.1h-.4zM250.6 242.8l.7-.2a.38 .38 0 0 1 .4 0 .38 .38 0 0 1 .2 .4l-1.4-.1z"/>
<path d="M251 243l-.1 2.1h-.3zM251 241.4l1.1-.1v.3h-.2h-.8zM251.1 241.3l2.1-.4-.1 .4zM251.1 241.3h1.2l-1.3 .1zM252 243.9l.4-.1v.4l-.4 .2zM252 243.5l.5-.2-.1 .5-.4 .1zM252 244.4l.4-.2 .2 .4-.4 .1zM252.2 244.7l.4-.1 .3 .3-.5 .1zM252.2 243.1l.6-.1-.3 .3-.5 .2zM252.3 243l.1-.1h.7l-.9 .2zM252.3 242.9l.7-.3 .6 .2v-1h.4v3a1.24 1.24 0 0 1-1.8 .1 1.24 1.24 0 0 1 0-1.8zM252.4 245l1.6-.2-.3 .3-1 .1z"/>
<path d="M252.4 242.9l1.2-.1v.2zM252.4 242.9h.7zM252.6 242.8l.5-.2 .5 .2zM252.6 243.1l.5-.2 .5 .2v1.6a.82 .82 0 0 1-1 0 .82 .82 0 0 1-.2-1zM252.7 245.2l1-.1zM253.6 241.8h.4v3l-.4-.1zM254.6 242.1h.4l-.2 .1zM254.6 245.1h.4zM254.6 242.7h.4v2.4h-.4zM254.6 241.8h.3l.1 .3h-.4zM254.7 241.8h.2zM255.4 244.7l.6 .2-.6 .1z"/>
<path d="M255.4 245l1.4-.1-.6 .3zM255.5 243.4l.3-.1 .2 .3-.4 .1zM255.5 243.2l.4-.1-.1 .2-.3 .1zM255.6 243.7a1.47 1.47 0 0 1 1.3 .4l.1 .5-.2 .3h-.5l.3-.3a.93 .93 0 0 0-.9-.8zM255.6 242.9h.7l-.8 .3zM255.6 242.9a.72 .72 0 0 1 1.3 .1l-.2 .1a.44 .44 0 0 0-.6-.2 .44 .44 0 0 0-.1 .7 1 1 0 0 1 1 1 .9 .9 0 0 1-.8 .6 .9 .9 0 0 1-.8-.4l.2-.1a.54 .54 0 0 0 .6 .3 .54 .54 0 0 0 .4-.7l-.1-.1a.97 .97 0 0 1-1-1.1zM255.6 242.9l.7-.3 .6 .2zM255.6 242.9l1.3-.1v.1l-.2 .2-.3-.2h-.8zM257.4 241.8h.4l-.1 3.3h-.3zM257.4 241.8h.4v3.3h-.4zM257.4 245.1h.4zM257.9 243.8l.6-.2-.2 .2 .9 1.2-.5 .1z"/>
<path d="M258.6 242.9l.6-.1-.2 .2a1.14 1.14 0 0 1-1 .7zM258.7 245.1h.5zM258.7 242.7h.5l-.6 .2zM258.7 242.7h.5zM258.7 242.7h.5l-.9 1.1 .9 1.3h-.5l-.9-1.3 .6-.5zM259 241.5l.2-.2v.6zM259.2 240.9h.2l-.4 .6zM259.2 240.8l.5-.1-.5 .2zM259.2 241.9h.3zM259.3 240.8a.76 .76 0 0 1 1 0l.3 .4-.1 .5-.4 .3h-.6h.3a.64 .64 0 0 0 .6-.7 .64 .64 0 0 0-.7-.6zM259.4 242h.4zM259.5 240.9l.4 .1 .2 .2-.5-.1-.1 .7z"/>
<path d="M259.5 240.9h.2a.24 .24 0 0 1 .4 .2 .24 .24 0 0 1-.2 .3l.3 .4-.5-.4-.1 .4h-.1zM259.6 242.1l.5-.1zM259.6 240.6h.3zM259.6 241.1v.2h.4l-.4 .1v.4h-.1zM259.6 241.4l.4-.1-.1 .1 .3 .4zM259.6 241.1h.1a.17 .17 0 0 1 .2 0 .17 .17 0 0 1 0 .2 .17 .17 0 0 1-.2 0zM259.8 241.3l.3-.1-.1 .1zM268.1 260h142M268.1 251h142M268.1 242h142M360.1 242v45M410 247.5h3"/>
<path d="M86.6 268.6l.3 .2M148.4 263.4h.5M268.1 278h142M268.1 269h142M390.1 278v9M0 287h5v5h5v5h-10zM52.5 287v3M105 287v3M157.5 287v3M210 287v3M262.5 287v3M315 287v3"/>
<path d="M367.5 287v3M415 287h5v10h-10v-5h5z"/>
<circle cx="241.5" cy="201.5" r="3.5"/>
<circle cx="241.5" cy="201.5" r="1.75"/>
<circle cx="243.4" cy="229.3" r="1.93"/>
<circle cx="243.5" cy="229" r="1.3"/>
<circle cx="254.8" cy="242" r=".26"/>
<circle cx="259.8" cy="241.3" r=".64"/>
<circle cx="259.8" cy="241.3" r=".77"/>
</g>
<g fill="none" stroke="#000" stroke-width=".4">
<path d="M10 0v5h-5v5h-5M20 10h390v277h-390zM228 0v10M410 0v5h5v5h5M74.3 57.3a4 4 0 0 1 2.9-1.2h272.8a4 4 0 0 1 4 4v42a4 4 0 0 1-4 4h-272.8a4 4 0 0 1-4-4v-42a4 4 0 0 1 1.1-2.8zM127 63a1.6 1.6 0 0 1 1.8-.4 1.6 1.6 0 0 1 1 1.5v3a1.6 1.6 0 0 1-1.6 1.6 1.6 1.6 0 0 1-1.6-1.6v-3v-.4zM337.9 63a1.6 1.6 0 0 1 1.7-.4 1.6 1.6 0 0 1 1 1.5v3a1.6 1.6 0 0 1-1.6 1.6 1.6 1.6 0 0 1-1.6-1.6v-3l.1-.4zM127 94a1.6 1.6 0 0 1 1.8-.4 1.6 1.6 0 0 1 1 1.5v3a1.6 1.6 0 0 1-1.6 1.6 1.6 1.6 0 0 1-1.6-1.6v-3v-.4zM337.9 94a1.6 1.6 0 0 1 1.7-.4 1.6 1.6 0 0 1 1 1.5v3a1.6 1.6 0 0 1-1.6 1.6 1.6 1.6 0 0 1-1.6-1.6v-3l.1-.4zM53.4 170.6l.2-.4 .4-.4 14.9-8.6a3.1 3.1 0 0 1 2.8 0l26.1 15.1 6.7 11.4 .1 70.9a3.1 3.1 0 0 1-1.4 2.5l-14.9 8.5-.5 .2-.5-.1M53.4 170.6l.2 .5 .4 .3 26.2 15.2 6.6 11.3 .1 70.9 .1 .6 .3 .3M53.4 170.6l.1 .8 .5 .5 26.1 15 6.4 11 .1 70.7 .1 .7 .6 .4"/>
<path d="M60.1 171.8l1.1-.7a.82 .82 0 0 1 1.4 .4l-1.3 .9a.82 .82 0 0 1-1.3-.4zM62.5 171.7l-.5-.3h-.5l-1.5 .9M71 165.5l1.2-.7a.82 .82 0 0 1 1.3 .4l-1.2 .9a.82 .82 0 0 1-1.4-.5zM73.5 165.3l-.5-.2h-.6l-1.4 .8M157.4 167.7l.7-.3h38.8v.5h-38.8l-.4 .2-8.8 8.8v88.5h-.5v-88.3l.2-.7zM410 206h-182v91M100.5 239.5l1.4-.8a.4 .4 0 0 1 .4 .2 .4 .4 0 0 1 0 .5l-.4 .6-1.3 .7a.4 .4 0 0 1-.5-.1 .4 .4 0 0 1 .1-.5zM101.9 238.7v.5l-.3 .5-1.4 .9M89.5 245.9l1.4-.9a.4 .4 0 0 1 .5 .2 .4 .4 0 0 1-.1 .5l-.4 .6-1.3 .8a.4 .4 0 0 1-.4-.2 .4 .4 0 0 1 0-.5zM91 245l-.1 .6-.3 .5-1.4 .8M0 287h5v5h5v5M420 287h-5v5h-5v5h10v-297h-420v297h420"/>
</g>
<path d="M197 133.5h5.9M298.6 135.9h6" fill="none" stroke="#000" stroke-width=".41"/>
<path d="M204.9 127.9v8M306.6 130.3v7.9" fill="none" stroke="#000" stroke-width=".38"/>
<!-- layer: 50_DIMENSIONS_ALL -->
<g fill="none" stroke="#000" stroke-width=".21">
<path d="M73.2 34.8l4.7-.8v1.6zM73.2 31.6v26.9M73.2 34.8h138.1M234.3 34.8h119.7M349.3 34l4.7 .8-4.7 .8zM354 31.6v26.9M250.3 44.6l4.7-.8v1.6zM250.3 41.4v10.6M250.3 44.6h2.9M271.2 43.8l4.7 .8-4.7 .8zM273 44.6h33.6M275.9 44.6l4.8-.8v1.6z"/>
<path d="M275.9 41.4v10.6M323.3 44.6h30.7M349.3 43.8l4.7 .8-4.7 .8zM355.9 53.5l1.1 1.2-4.1 2.7zM369.3 46h-4.3l-12.1 11.4M128.2 99.7v16.3M131.3 98.1h18.2M131.3 95.1h18.2M131.9 89.9l1.2 1.1-3.9 2.9zM144.6 82.1h-4.3l-11.1 11.8M145.5 90.3h1.6l-.8 4.8zM146.3 98.1l.8 4.8h-1.6z"/>
<path d="M146.3 98.1v12.7M150.7 88.3h-4.4v6.8M315.2 98.1h22.2M317.6 93.3h1.6l-.8 4.8zM318.4 85.4v12.7M339 96.7v18.4M73.2 112.8l4.7-.8v1.6zM73.2 103.7v12.3M73.2 112.8h23M106.5 112.8h21.7M123.4 112l4.8 .8-4.8 .8zM318.4 106.1l.8 4.8h-1.6z"/>
<path d="M318.4 106.1v12.7M326.3 111.9h12.7M334.3 111.1l4.7 .8-4.7 .8zM354 111.9l4.8-.8v1.6zM354 111.9h12.8M354 103.7v11.4M168.2 158.5h-4.4v8.9M163 162.7h1.6l-.8 4.7zM163.8 167.9l.8 4.8h-1.6zM163.8 167.9v45.6M196.9 169.5v16.2M148.9 182.5l4.7-.8v1.6z"/>
<path d="M148.9 182.5h20.6M179.8 182.5h17.1M192.1 181.7l4.8 .8-4.8 .8zM163.8 221.4v44M150.4 265.4h16.6M163 260.7h1.6l-.8 4.7z"/>
</g>
<g font-size="5.2">
<text x="213.2" y="36.8">280.87</text>
<text x="255.2" y="46.6">25.66</text>
<text x="308.6" y="46.6">78.1</text>
<text x="371.3" y="48">R4</text>
<text x="146.6" y="84">R1.6</text>
<text x="152.6" y="90.3">3</text>
<text x="316.8" y="104.1">8</text>
<text x="368.8" y="113.9">15</text>
<text x="98.2" y="114.8">55</text>
<text x="112.7" y="126.9">SCALE 1.000</text>
<text x="206.6" y="133.9">45.00</text>
<text x="308.2" y="136.2">45.00</text>
<text x="216.5" y="139.8">R1</text>
<text x="299.7" y="142.2">R1</text>
<text x="170.1" y="160.5">1</text>
<text x="195.8" y="158">whole sheet side must be Ra 1.6</text>
<text x="171.5" y="184.5">96</text>
<text x="275.7" y="182.4">Break all sharp edges</text>
<text x="159" y="219.4">195</text>
<text x="46.3" y="277.9">SCALE 0.500</text>
</g>
<g font-size="4.6">
<text x="25" y="8.3">1</text>
<text x="77.5" y="8.3">2</text>
<text x="130" y="8.3">3</text>
<text x="182.5" y="8.3">4</text>
<text x="235" y="8.3">5</text>
<text x="287.5" y="8.3">6</text>
<text x="340" y="8.3">7</text>
<text x="392.5" y="8.3">8</text>
<text x="15.5" y="26.5">A</text>
<text x="411.5" y="26.5">A</text>
<text x="15.5" y="76">B</text>
<text x="411.5" y="76">B</text>
<text x="15.2" y="125.5">C</text>
<text x="411.5" y="125.5">C</text>
<text x="15.2" y="175">D</text>
<text x="411.5" y="175">D</text>
<text x="255.3" y="204.2">A3</text>
<text x="234.3" y="213.2">mm</text>
<text x="252.4" y="213.2">0.333</text>
<text x="269.5" y="213.2">2020-09-14</text>
<text x="297.8" y="213.2">(YVDE)</text>
<text x="15.5" y="224.5">E</text>
<text x="269.5" y="222.2">2020-09-14</text>
<text x="297.8" y="222.2">(YVDE)</text>
<text x="411.5" y="224.5">E</text>
<text x="269.5" y="250.2">stainless steel sheet</text>
<text x="361.5" y="249.2">ergoevo</text>
<text x="269.5" y="258.2">decapper lid</text>
<text x="361.5" y="258.2">approved</text>
<text x="361.5" y="267.2">DECAPPER-2-LID</text>
<text x="15.7" y="274">F</text>
<text x="411.5" y="274">F</text>
<text x="361.5" y="276.2">DECAPPER-2-LID-DRAW</text>
<text x="269.5" y="285.2">Sheet 1</text>
<text x="361.5" y="285.2">1/1</text>
<text x="25" y="292.3">1</text>
<text x="77.5" y="292.3">2</text>
<text x="130" y="292.3">3</text>
<text x="182.5" y="292.3">4</text>
<text x="235" y="292.3">5</text>
<text x="287.5" y="292.3">6</text>
<text x="340" y="292.3">7</text>
<text x="392.5" y="292.3">8</text>
</g>
<g font-size="2.3">
<text x="249.5" y="199.4">Format:</text>
<text x="269.5" y="199.4">Tolerancing:</text>
<text x="361.5" y="199.4">CR No.:</text>
<text x="381.5" y="199.4">Replaces:</text>
<text x="229.5" y="208.4">Unit:</text>
<text x="249.5" y="208.4">Scale:</text>
<text x="269.5" y="208.4">Created date/init/name:</text>
<text x="229.5" y="217.4">Ref. Cond.:</text>
<text x="269.5" y="217.4">Modified date/init/name:</text>
<text x="269.5" y="226.4">Approved date/init/name:</text>
<text x="269.5" y="235.4">QA Approved date/init/name:</text>
<text x="269.5" y="244.4">Material:</text>
<text x="361.5" y="244.4">Project:</text>
<text x="238.2" y="250.6">Copyright reserved</text>
<text x="269.5" y="253.4">Title:</text>
<text x="361.5" y="253.4">Release state:</text>
<text x="269.5" y="262.4">Title supplementary:</text>
<text x="361.5" y="262.4">Part/Asm. name:</text>
<text x="397.3" y="262.4">Rev.:</text>
<text x="269.5" y="271.4">Drawing Type:</text>
<text x="361.5" y="271.4">Drawing name:</text>
<text x="269.5" y="280.4">Sheet name:</text>
<text x="361.5" y="280.4">Sheet/Sheets total</text>
<text x="391.5" y="280.4">QBIQ No.:</text>
</g>
<g font-size="2.1">
<text x="229.5" y="257.7">The reproduction, distribu-</text>
<text x="229.5" y="260.2">tion and utilization of this</text>
<text x="229.5" y="262.6">document as well as the</text>
<text x="229.5" y="265.1">communication of its contents</text>
<text x="229.5" y="267.6">to others without express</text>
<text x="229.5" y="270.1">authorization is prohibited.</text>
<text x="229.5" y="272.5">Offenders will be held liable</text>
<text x="229.5" y="275">for the payment of damages.</text>
<text x="229.5" y="277.5">All rights reserved in the</text>
<text x="229.5" y="280">event of the grant of a</text>
<text x="229.5" y="282.4">patent, utility model or</text>
<text x="229.5" y="284.9">design.</text>
</g>
</svg>
